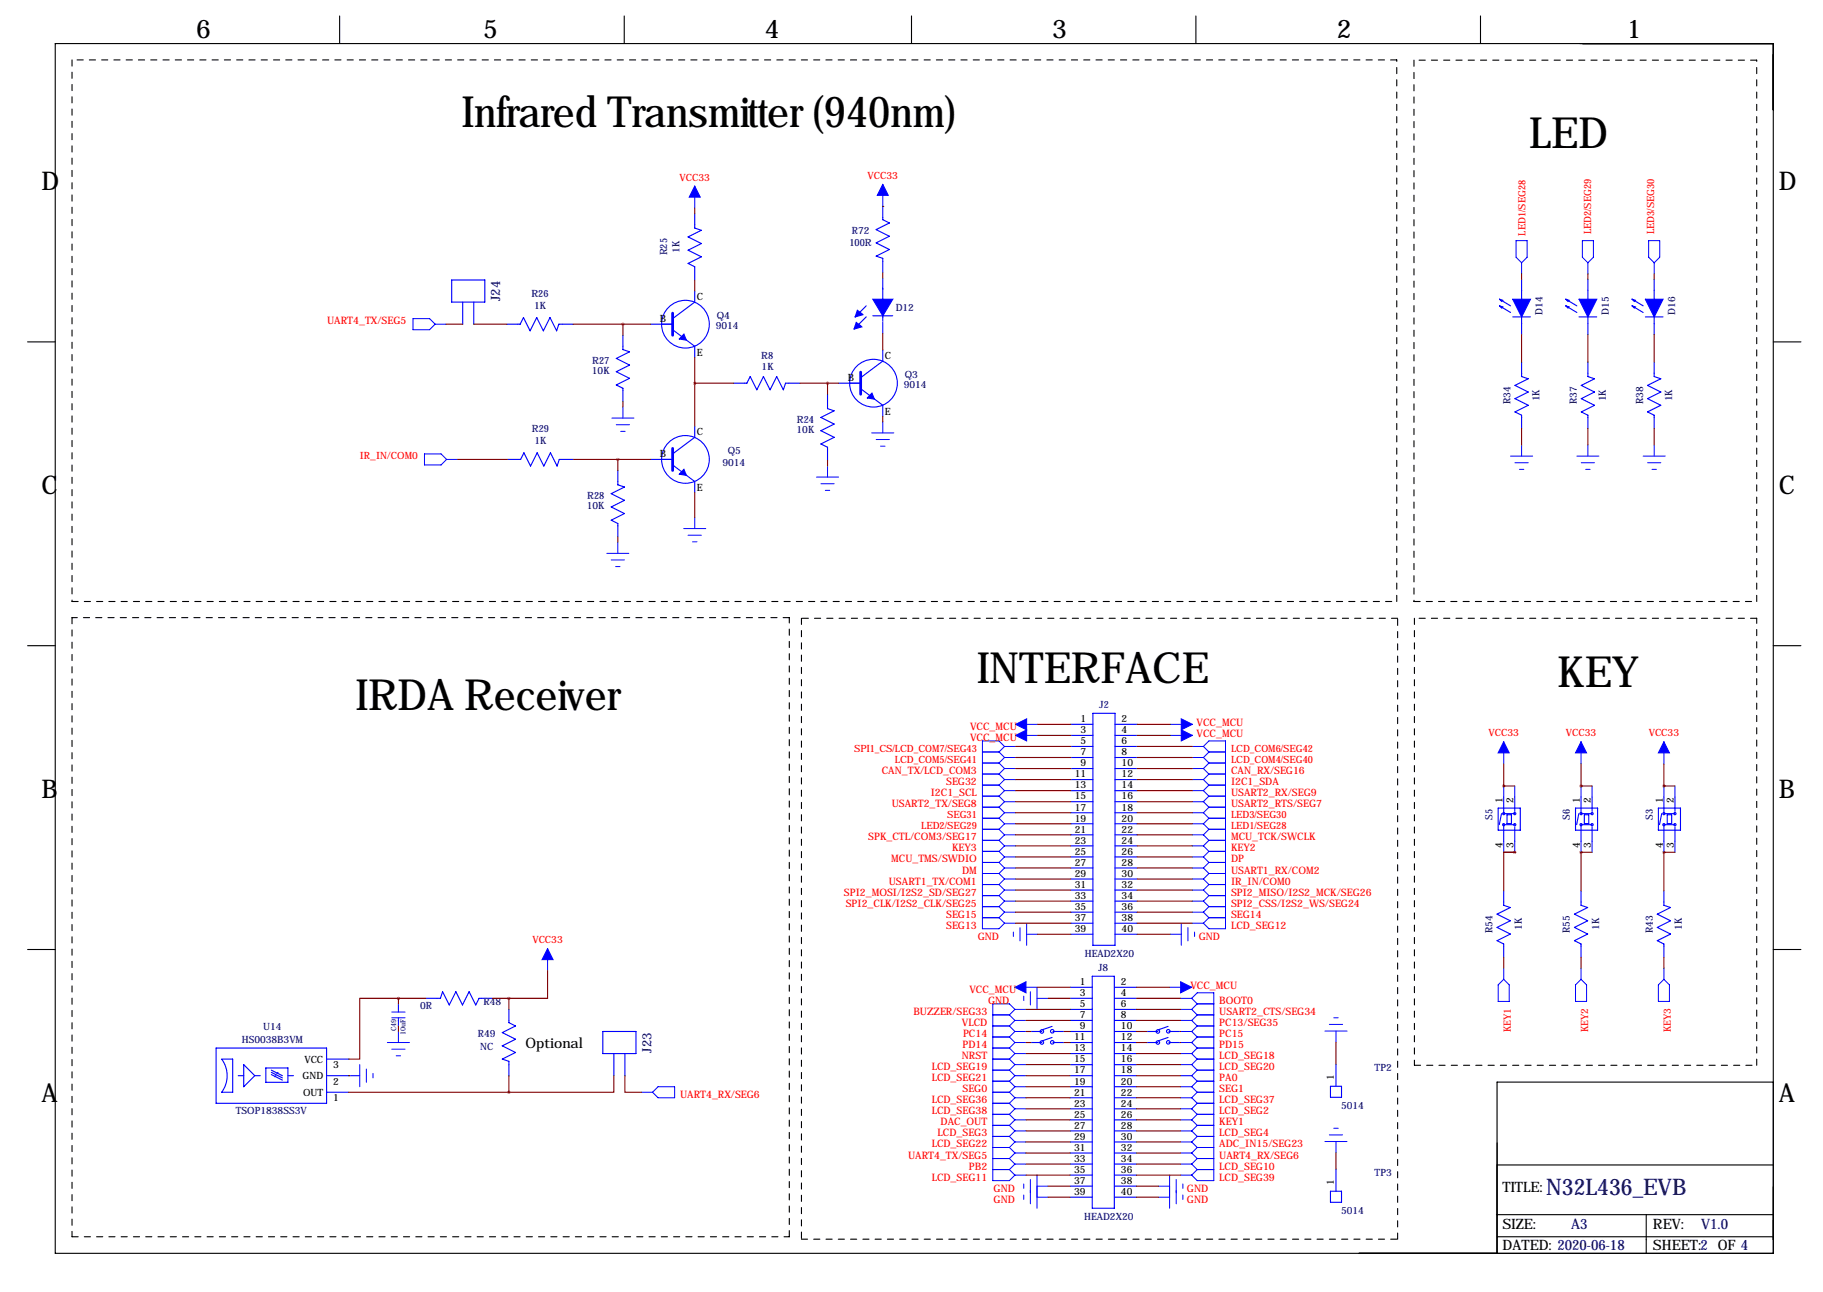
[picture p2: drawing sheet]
<svg xmlns="http://www.w3.org/2000/svg" width="419mm" height="297mm" viewBox="0 0 419 297" stroke-linecap="round" stroke-linejoin="round" font-family="sans-serif">
<g fill="none" stroke="#000" stroke-width=".25">
<path d="M12.7 10h395v278.1h-395zM78.1 3.7v6.3M143.5 3.7v6.3M209.5 3.7v6.3M274.9 3.7v6.3M340.4 3.7v6.3M6.3 78.6h6.4M407.7 78.6h6.3M6.3 148.4h6.4M407.7 148.4h6.3M6.3 218.3h6.4M407.7 218.3h6.3"/>
<path d="M407.7 248.8h-63.5v39.3M344 279.3h63.7M344.2 267.8h63.5M378.5 279.3v8.8M344.2 284.3h63.5"/>
</g>
<g fill="none" stroke="#000" stroke-width=".25" stroke-dasharray="1.4 1.4">
<path d="M16.6 13.8v124.5M321.1 13.8h-304.5M325.1 13.8v124.5M403.9 13.8h-78.8M16.6 138.3h304.5M321.1 138.3v-124.5M325.1 138.3h78.8M403.9 138.3v-124.5M16.6 142v142.3M181.5 142h-164.9M184.3 142.1v142.8M321.3 142.1h-137"/>
<path d="M325.2 142.1v102.8M403.9 142.1h-78.7M325.2 244.9h78.7M403.9 244.9v-102.8M16.6 284.3h164.9M181.5 284.3v-142.3M184.3 284.9h137M321.3 284.9v-142.8"/>
</g>
<g fill="none" stroke="#00f" stroke-width=".25">
<path d="M159.7 49.1v3.3l1.5 .5-3 1.6 3 1.5-3 1.5 3 1.5-3 1.6 1.5 .7v3.1M202.9 47.5v3l1.6 .8-3.1 1.5 3.1 1.5-3.1 1.5 3.1 1.6-3.1 1.5 1.5 .5v3.3M103.8 64.4h7.7v5.1h-7.7zM106.4 69.5v5M108.9 69.5v5M116.5 74.5h3.1l.7-1.5 1.6 3.1 1.5-3.1 1.5 3.1 1.5-3.1 1.6 3.1 .5-1.6h3.3M143.2 77.1v3.3l1.5 .5-3 1.5 3 1.5-3 1.6 3 1.5-3 1.5 1.5 .8v3M149.6 74.5h5M154.6 75.8l5.1 3.8v2.6M159.7 66.9v2.6l-5.1 3.8M199.1 70.3l-2.5 2.6M199.1 72.9l-2.5 2.5"/>
<path d="M200.7 72.6h4.5M202.9 64v9.9M202.9 74.1v2.6M344.7 68.8l2.6 1.5M344.7 70.3l2.6 1.5M347.8 72.9h4M349.8 64.2v12.7M360 68.8l2.5 1.5M360 70.3l2.5 1.5M363 72.9h4.1M365 64.2v12.7M375.2 68.8l2.5 1.5"/>
<path d="M375.2 70.3l2.5 1.5M378.3 72.9h4M380.3 64.2v12.7M159.7 98v2.5l-5.1 3.9M168.7 88.1h3l.8-1.5 1.5 3 1.5-3 1.5 3 1.6-3 1.5 3 .5-1.5h3.3M190.2 90.6v3.3l1.6 .5-3.1 1.6 3.1 1.5-3.1 1.5 3.1 1.5-3.1 1.6 1.5 .7v3.1M192.8 88.1h5.1M197.9 89.4l5 3.8v2.5M202.9 80.5v2.5l-5 3.8M349.8 83.3v3.3l1.5 .5-3 1.5 3 1.5-3 1.6 3 1.5-3 1.5 1.5 .8v3M365 83.3v3.3l1.6 .5-3.1 1.5 3.1 1.5-3.1 1.6 3.1 1.5-3.1 1.5 1.5 .8v3M380.3 83.3v3.3l1.5 .5-3 1.5 3 1.5-3 1.6 3 1.5-3 1.5 1.5 .8v3"/>
<path d="M116.6 105.6h3.1l.7-1.5 1.6 3 1.5-3 1.5 3 1.5-3 1.6 3 .5-1.5h3.3M142 108.2v3.3l1.6 .5-3.1 1.5 3.1 1.5-3.1 1.5 3.1 1.6-3.1 1.5 1.5 .8v3M149.6 105.6h5M154.6 106.9l5.1 3.8v2.5M246.2 166.5h5.1M246.2 169.1h5.1M246.2 171.6h5.1M246.2 174.2h5.1M246.2 176.7h5.1M246.2 179.2h5.1M251.3 164h5v53.3h-5zM256.3 166.5h5.1"/>
<path d="M256.3 169.1h5.1M256.3 171.6h5.1M256.3 174.2h5.1M256.3 176.7h5.1M256.3 179.2h5.1M246.2 181.8h5.1M246.2 184.3h5.1M246.2 186.9h5.1M246.2 189.4h5.1M246.2 191.9h5.1M246.2 194.5h5.1M246.2 197h5.1"/>
<path d="M246.2 199.6h5.1M256.3 181.8h5.1M256.3 184.3h5.1M256.3 186.9h5.1M256.3 189.4h5.1M256.3 191.9h5.1M256.3 194.5h5.1M256.3 197h5.1M256.3 199.6h5.1M344.4 185.8h5.1v5.1h-5.1zM345.2 187.1l-.5 2.5M345.7 183.2v3.9h2.5"/>
<path d="M346.5 187.3h1v2h-1zM348.2 189.6h-2.5v3.8M348.2 183.2v3.3M348.2 190.1v3.3M362.2 185.8h5.1v5.1h-5.1zM363 187.1l-.5 2.5M363.5 183.2v3.9h2.5M364.2 187.3h1.1v2h-1.1zM366 189.6h-2.5v3.8M366 183.2v3.3M366 190.1v3.3M381.3 185.8h5v5.1h-5z"/>
<path d="M382 187.1l-.5 2.5M382.5 183.2v3.9h2.6M383.3 187.3h1v2h-1zM385.1 189.6h-2.6v3.8M385.1 183.2v3.3M385.1 190.1v3.3M246.2 202.1h5.1M246.2 204.6h5.1M246.2 207.2h5.1M246.2 209.7h5.1M246.2 212.3h5.1M246.2 214.8h5.1"/>
<path d="M256.3 202.1h5.1M256.3 204.6h5.1M256.3 207.2h5.1M256.3 209.7h5.1M256.3 212.3h5.1M256.3 214.8h5.1M345.7 204.8v3.3l1.5 .5-3 1.6 3 1.5-3 1.5 3 1.5-3 1.6 1.5 .7v3.1M363.5 204.8v3.3l1.5 .5-3.1 1.6 3.1 1.5-3.1 1.5 3.1 1.5-3.1 1.6 1.6 .7v3.1M382.5 204.8v3.3l1.5 .5-3 1.6 3 1.5-3 1.5 3 1.5-3 1.6 1.5 .7v3.1M91.6 230.8v1.3M91.6 234.6v1.3M97.9 229.5h3.3l.6-1.5 1.5 3 1.5-3 1.5 3 1.5-3 1.6 3 .7-1.5h3.1"/>
<path d="M117 232.1v3l1.5 .8-3 1.5 3 1.5-3 1.5 3 1.6-3 1.5 1.5 .5v3.3M138.6 237.1h7.6v5.1h-7.6zM237 237.1h2.5M237 239.7h2.5M241.9 236l-2.4 .8M241.9 238.5l-2.4 .8M242.1 237.1h2.5M242.1 239.7h2.5M246 229.5h5.1M246 237.1h5.1M246 239.7h5.1M246 227h5.1"/>
<path d="M246 232.1h5.1M246 234.6h5.1M251.1 224.4h5.1v53.4h-5.1zM256.2 229.5h5.1M256.2 237.1h5.1M256.2 239.7h5.1M256.2 227h5.1M256.2 232.1h5.1M256.2 234.6h5.1M263.7 237.1h2.5M263.7 239.7h2.5M268.5 236l-2.3 .8"/>
<path d="M268.5 238.5l-2.3 .8M268.7 237.1h2.6M268.7 239.7h2.6M49.7 241h25.4v12.7h-25.4zM51 243.5h2.5v7.6h-2.5a6.4 6.4 0 0 0 0-7.6zM54.8 247.3h1.2M56 244.8l2.6 2.5-2.6 2.5zM58.6 247.3h1.2M61.1 245.5h5.1v3.3h-5.1zM62.4 246l2.5 1.3M62.4 247.1l2.5 1.2M62.4 246.5l2.5 1.3"/>
<path d="M63.4 247.3l-.3 .3M63.9 246.5l-.2 .3M66.2 247.3h1.3M75.1 251.1h5.1M75.1 243.5h5.1M75.1 247.3h5.1M141.1 242.2v5.1M143.7 242.2v5.1M246 247.3h5.1M246 242.2h5.1M246 244.8h5.1M246 249.8h5.1"/>
<path d="M246 252.4h5.1M246 254.9h5.1M246 257.5h5.1M256.2 247.3h5.1M256.2 242.2h5.1M256.2 244.8h5.1M256.2 249.8h5.1M256.2 252.4h5.1M256.2 254.9h5.1M256.2 257.5h5.1M305.9 249.7h2.5v2.6h-2.5zM307.1 244.7v5"/>
<path d="M246 260h5.1M246 262.5h5.1M246 265.1h5.1M246 267.6h5.1M246 270.2h5.1M246 272.7h5.1M246 275.2h5.1M256.2 260h5.1M256.2 262.5h5.1M256.2 265.1h5.1M256.2 267.6h5.1M256.2 270.2h5.1"/>
<path d="M256.2 272.7h5.1M256.2 275.2h5.1M305.9 273.9h2.5v2.5h-2.5zM307.1 268.8v5.1"/>
<circle cx="157.6" cy="74.5" r="5.5"/>
<circle cx="200.8" cy="88.1" r="5.5"/>
<circle cx="157.6" cy="105.6" r="5.5"/>
<circle cx="345.7" cy="187.1" r=".25"/>
<circle cx="345.7" cy="189.6" r=".25"/>
<circle cx="348.2" cy="189.6" r=".25"/>
<circle cx="348.2" cy="187.1" r=".25"/>
<circle cx="363.5" cy="187.1" r=".25"/>
<circle cx="363.5" cy="189.6" r=".25"/>
<circle cx="366" cy="189.6" r=".25"/>
<circle cx="366" cy="187.1" r=".25"/>
<circle cx="382.5" cy="189.6" r=".25"/>
<circle cx="382.5" cy="187.1" r=".25"/>
<circle cx="385.1" cy="187.1" r=".25"/>
<circle cx="385.1" cy="189.6" r=".25"/>
<circle cx="239.5" cy="237.1" r=".41"/>
<circle cx="239.5" cy="239.7" r=".41"/>
<circle cx="241.9" cy="239.6" r=".41"/>
<circle cx="241.9" cy="237.1" r=".41"/>
<circle cx="266.2" cy="237.1" r=".41"/>
<circle cx="266.2" cy="239.7" r=".41"/>
<circle cx="268.6" cy="237.1" r=".41"/>
<circle cx="268.6" cy="239.6" r=".41"/>
</g>
<g fill="#00f" stroke="#00f" stroke-width=".25">
<path d="M202.9 68.8h2.3l-2.3 3.8z"/>
<path d="M200.7 68.8h2.2v3.8z"/>
<path d="M197.1 71.3l1.3 1.1-1.8 .5z"/>
<path d="M196.8 74.1l1.3 1-1.8 .6z"/>
<path d="M200.5 90.4l.5 1.4-1.6-.3z"/>
<path d="M157.2 76.8l.6 1.4-1.6-.3z"/>
<path d="M157.2 107.9l.6 1.4-1.6-.3z"/>
<path d="M347.8 68.8h4l-2 4.1z"/>
<path d="M344.7 68.8l.8 .2-.3 .3z"/>
<path d="M344.7 70.3l.8 .3-.3 .2z"/>
<path d="M363 68.8h4.1l-2.1 4.1z"/>
<path d="M360 68.8l.7 .2-.2 .3z"/>
<path d="M360 70.3l.7 .3-.2 .2z"/>
<path d="M378.3 68.8h4l-2 4.1z"/>
<path d="M375.2 68.8l.8 .2-.3 .3z"/>
<path d="M375.2 70.3l.8 .3-.3 .2z"/>
</g>
<path d="M154.6 72v5.1M197.9 85.6v5M154.6 103.1v5.1" fill="none" stroke="#00f" stroke-width=".63"/>
<g fill="none" stroke="#00f" stroke-width=".23">
<path d="M159.7 42.8v5.1M202.9 42.4v5.1M348.5 55.3h2.6v3.8l-1.3 1.3-1.3-1.3zM363.8 55.3h2.5v3.8l-1.3 1.3-1.2-1.3zM379 55.3h2.6v3.8l-1.3 1.3-1.3-1.3zM94.9 73.3h3.9l1.2 1.2-1.2 1.3h-3.9zM100 74.5h2.6M349.8 60.4v2.6M365 60.4v2.6M380.3 60.4v2.6M140.7 96.1h5M141.7 97.6h3"/>
<path d="M142.7 99.2h1M143.2 93.6v2.5M200.4 99.5h5.1M202.9 97v2.5M97.6 104.4h3.8l1.3 1.2-1.3 1.3h-3.8zM102.7 105.6h2.5M159.7 119v2.5M187.7 109.7h5.1M188.7 111.2h3.1M189.7 112.7h1.1M190.2 107.1v2.6M201.4 101.1h3.1"/>
<path d="M202.4 102.6h1.1M347.3 104.9h5M348.3 106.4h3M349.3 107.9h1M349.8 102.3v2.6M362.5 104.9h5.1M363.5 106.4h3.1M364.5 107.9h1.1M365 102.3v2.6M377.7 104.9h5.1M378.8 106.4h3M379.8 107.9h1"/>
<path d="M380.3 102.3v2.6M139.5 127.2h5.1M140.5 128.7h3.1M141.5 130.3h1M142 124.7v2.5M157.2 121.5h5.1M158.2 123h3M159.2 124.6h1M225.9 172.9h3.8M225.9 175.4h3.8M225.9 178h3.8M229.7 172.9l1.2 1.3"/>
<path d="M229.7 175.4l1.2 1.3M229.7 178l1.2 1.2M230.9 171.6h2.6M230.9 171.6l-1.2 1.3M230.9 171.6l-1.2-1.3h-3.8v43.2h3.8l1.2-1.2M230.9 174.2h2.6M230.9 174.2l-1.2 1.2M230.9 176.7h2.6M230.9 176.7l-1.2 1.3M230.9 179.2h2.6M230.9 179.2l-1.2 1.3M233.5 166.5h5.1"/>
<path d="M233.5 169.1h5.1M269 166.5h5.1M269 169.1h5.1M274.1 171.6h2.6M274.1 174.2h2.6M274.1 176.7h2.6M274.1 179.2h2.6M276.7 171.6l1.2-1.3h3.8v43.2h-3.8l-1.2-1.2M276.7 171.6l1.2 1.3M276.7 174.2l1.2 1.2M276.7 176.7l1.2 1.3M276.7 179.2l1.2 1.3"/>
<path d="M277.9 172.9h3.8M277.9 175.4h3.8M277.9 172.9l-1.2 1.3M277.9 178h3.8M277.9 175.4l-1.2 1.3M277.9 178l-1.2 1.2M345.7 170.5v5.1M363.5 170.5v5.1M382.5 170.5v5.1M225.9 180.5h3.8M225.9 183h3.8M225.9 185.6h3.8"/>
<path d="M225.9 188.1h3.8M225.9 190.7h3.8M225.9 193.2h3.8M225.9 195.7h3.8M225.9 198.3h3.8M229.7 180.5l1.2 1.3M229.7 183l1.2 1.3M229.7 185.6l1.2 1.3M229.7 188.1l1.2 1.3M229.7 190.7l1.2 1.2M229.7 193.2l1.2 1.3M229.7 195.7l1.2 1.3"/>
<path d="M229.7 198.3l1.2 1.3M230.9 181.8h2.6M230.9 181.8l-1.2 1.2M230.9 184.3h2.6M230.9 184.3l-1.2 1.3M230.9 186.9h2.6M230.9 186.9l-1.2 1.2M230.9 189.4h2.6M230.9 189.4l-1.2 1.3M230.9 191.9h2.6M230.9 191.9l-1.2 1.3M230.9 194.5h2.6"/>
<path d="M230.9 194.5l-1.2 1.2M230.9 197h2.6M230.9 197l-1.2 1.3M230.9 199.6h2.6M230.9 199.6l-1.2 1.2M274.1 181.8h2.6M274.1 184.3h2.6M274.1 186.9h2.6M274.1 189.4h2.6M274.1 191.9h2.6M274.1 194.5h2.6M274.1 197h2.6"/>
<path d="M274.1 199.6h2.6M276.7 181.8l1.2 1.2M276.7 184.3l1.2 1.3M276.7 186.9l1.2 1.2M276.7 189.4l1.2 1.3M276.7 191.9l1.2 1.3M276.7 194.5l1.2 1.2M276.7 197l1.2 1.3M276.7 199.6l1.2 1.2M277.9 180.5h3.8M277.9 183h3.8M277.9 180.5l-1.2 1.3"/>
<path d="M277.9 185.6h3.8M277.9 183l-1.2 1.3M277.9 188.1h3.8M277.9 185.6l-1.2 1.3M277.9 190.7h3.8M277.9 188.1l-1.2 1.3M277.9 193.2h3.8M277.9 190.7l-1.2 1.2M277.9 195.7h3.8M277.9 193.2l-1.2 1.3M277.9 198.3h3.8M277.9 195.7l-1.2 1.3"/>
<path d="M277.9 198.3l-1.2 1.3M345.7 180.7v2.5M345.7 193.4v2.5M348.2 180.7v2.5M348.2 193.4v2.5M363.5 180.7v2.5M363.5 193.4v2.5M366 180.7v2.5M366 193.4v2.5M382.5 180.7v2.5M382.5 193.4v2.5M385.1 180.7v2.5"/>
<path d="M385.1 193.4v2.5M125.9 218.1v5.1M225.9 200.8h3.8M225.9 203.4h3.8M225.9 205.9h3.8M225.9 208.4h3.8M225.9 211h3.8M229.7 200.8l1.2 1.3M229.7 203.4l1.2 1.2M229.7 205.9l1.2 1.3M229.7 208.4l1.2 1.3M229.7 211l1.2 1.3"/>
<path d="M230.9 202.1h2.6M230.9 202.1l-1.2 1.3M230.9 204.6h2.6M230.9 204.6l-1.2 1.3M230.9 207.2h2.6M230.9 207.2l-1.2 1.2M230.9 209.7h2.6M230.9 209.7l-1.2 1.3M230.9 212.3h2.6M233 214.3v1M234.5 213.3v3M236 214.8h2.6"/>
<path d="M236 212.3v5M269 214.8h2.6M271.6 212.3v5M273.1 213.3v3M274.1 202.1h2.6M274.1 204.6h2.6M274.1 207.2h2.6M274.1 209.7h2.6M274.1 212.3h2.6M274.6 214.3v1M276.7 202.1l1.2 1.3M276.7 204.6l1.2 1.3"/>
<path d="M276.7 207.2l1.2 1.2M276.7 209.7l1.2 1.3M277.9 200.8h3.8M277.9 203.4h3.8M277.9 200.8l-1.2 1.3M277.9 205.9h3.8M277.9 203.4l-1.2 1.2M277.9 208.4h3.8M277.9 205.9l-1.2 1.3M277.9 211h3.8M277.9 208.4l-1.2 1.3M277.9 211l-1.2 1.3"/>
<path d="M89.1 239.7h5M90.1 234h3M90.1 232.7h3M91.6 232v.7M91.6 234v.7M91.6 237.1v2.6M228.2 238.4h3.9M228.2 235.9h3.9M228.2 233.3h3.9M232.1 235.9l1.2 1.2M232.1 238.4l1.2 1.3M232.1 233.3l1.2 1.3"/>
<path d="M233.3 239.7h2.6M233.3 237.1h2.6M233.3 237.1l-1.2 1.3M233.3 232.1l-1.2-1.3h-3.9v40.6h3.9l1.2-1.2M233.3 239.7l-1.2 1.3M233.3 227h5.1v5.1M233.3 232.1h2.6M233.3 232.1l-1.2 1.2M233.3 234.6h2.6M233.3 234.6l-1.2 1.3M235.4 229v1M236.9 228v3"/>
<path d="M238.4 229.5h2.5M268.9 227h5.1M271.4 239.7h2.6M271.4 237.1h2.6M271.4 229.5h2.6M271.4 232.1h2.6M271.4 234.6h2.6M274 237.1l1.2 1.3M274 229.5l1.2-1.2h3.8v43.1h-3.8l-1.2-1.2M274 239.7l1.2 1.3M274 229.5l1.2 1.3M274 232.1l1.2 1.2"/>
<path d="M274 234.6l1.2 1.3M275.2 238.4h3.8M275.2 235.9h3.8M275.2 235.9l-1.2 1.2M275.2 238.4l-1.2 1.3M275.2 230.8h3.8M275.2 233.3h3.8M275.2 230.8l-1.2 1.3M275.2 233.3l-1.2 1.3M304.6 237h5.1M305.6 235.5h3.1M306.6 234h1"/>
<path d="M307.1 237v2.6M345.7 222.6v2.6M345.7 225.2l1.3 1.2v3.8h-2.6v-3.8zM363.5 222.6v2.6M363.5 225.2l1.2 1.2v3.8h-2.5v-3.8zM382.5 222.6v2.6M382.5 225.2l1.3 1.2v3.8h-2.5v-3.8zM80.2 247.3h2.5M82.7 244.8v5M84.2 245.8v3M85.8 246.8v1M90.1 241.2h3"/>
<path d="M91.1 242.7h1M147.5 251.1h2.5M151.3 249.8h3.8v2.6h-3.8l-1.3-1.3zM228.2 251.1h3.9M228.2 241h3.9M228.2 243.5h3.9M228.2 246h3.9M228.2 248.6h3.9M228.2 253.7h3.9M228.2 256.2h3.9M228.2 258.7h3.9M232.1 241l1.2 1.2"/>
<path d="M232.1 243.5l1.2 1.3M232.1 246l1.2 1.3M232.1 248.6l1.2 1.2M232.1 251.1l1.2 1.3M232.1 253.7l1.2 1.2M232.1 256.2l1.2 1.3M232.1 258.7l1.2 1.3M233.3 247.3h2.6M233.3 252.4h2.6M233.3 249.8h2.6M233.3 242.2h2.6M233.3 242.2l-1.2 1.3"/>
<path d="M233.3 244.8h2.6M233.3 244.8l-1.2 1.2M233.3 247.3l-1.2 1.3M233.3 249.8l-1.2 1.3M233.3 252.4l-1.2 1.3M233.3 254.9h2.6M233.3 254.9l-1.2 1.3M233.3 257.5h2.6M233.3 257.5l-1.2 1.2M271.4 247.3h2.6M271.4 252.4h2.6M271.4 249.8h2.6"/>
<path d="M271.4 242.2h2.6M271.4 244.8h2.6M271.4 254.9h2.6M271.4 257.5h2.6M274 242.2l1.2 1.3M274 244.8l1.2 1.2M274 247.3l1.2 1.3M274 249.8l1.2 1.3M274 252.4l1.2 1.3M274 254.9l1.2 1.3M274 257.5l1.2 1.2M275.2 251.1h3.8"/>
<path d="M275.2 241h3.8M275.2 243.5h3.8M275.2 241l-1.2 1.2M275.2 246h3.8M275.2 243.5l-1.2 1.3M275.2 248.6h3.8M275.2 246l-1.2 1.3M275.2 248.6l-1.2 1.2M275.2 253.7h3.8M275.2 251.1l-1.2 1.3M275.2 256.2h3.8M275.2 253.7l-1.2 1.2"/>
<path d="M275.2 258.7h3.8M275.2 256.2l-1.2 1.3M275.2 258.7l-1.2 1.3M306.6 259.4h1M228.2 261.3h3.9M228.2 263.8h3.9M228.2 266.4h3.9M228.2 268.9h3.9M232.1 261.3l1.2 1.2M232.1 263.8l1.2 1.3M232.1 266.4l1.2 1.2M232.1 268.9l1.2 1.3"/>
<path d="M233.3 260h2.6M233.3 260l-1.2 1.3M233.3 262.5h2.6M233.3 262.5l-1.2 1.3M233.3 265.1h2.6M233.3 265.1l-1.2 1.3M233.3 267.6h2.6M233.3 267.6l-1.2 1.3M233.3 270.2h2.6M235.4 272.2v1M235.4 274.7v1.1M236.9 271.2v5.6"/>
<path d="M238.4 270.2v7.6M238.4 272.7h2.5M238.4 275.2h2.5M266.3 272.7h2.6M266.3 275.2h2.6M268.9 270.2v7.6M270.4 271.2v5.6M271.4 260h2.6M271.4 262.5h2.6M271.4 265.1h2.6M271.4 267.6h2.6M271.4 270.2h2.6"/>
<path d="M271.9 272.2v1M271.9 274.7v1.1M274 260l1.2 1.3M274 262.5l1.2 1.3M274 265.1l1.2 1.3M274 267.6l1.2 1.3M275.2 261.3h3.8M275.2 263.8h3.8M275.2 261.3l-1.2 1.2M275.2 266.4h3.8M275.2 263.8l-1.2 1.3M275.2 268.9h3.8"/>
<path d="M275.2 266.4l-1.2 1.2M275.2 268.9l-1.2 1.3M304.6 262.4h5.1M305.6 260.9h3.1M307.1 262.4v2.6"/>
</g>
<g fill="#00f" stroke="#00f" stroke-width=".23">
<path d="M202.9 42.4l1.3 2.5h-2.5z"/>
<path d="M159.7 42.8l1.3 2.5h-2.6z"/>
<path d="M125.9 218.1l1.3 2.5h-2.6z"/>
<path d="M345.7 170.5l1.3 2.6h-2.6z"/>
<path d="M363.5 170.5l1.2 2.6h-2.5z"/>
<path d="M382.5 170.5l1.3 2.6h-2.5z"/>
<path d="M233.5 166.5l2.5-1.2v2.5z"/>
<path d="M271.6 165.3l2.5 1.2-2.5 1.3z"/>
<path d="M233.5 169.1l2.5-1.3v2.5z"/>
<path d="M271.6 167.8l2.5 1.3-2.5 1.2z"/>
<path d="M233.3 227l2.6-1.3v2.6z"/>
<path d="M271.4 225.7l2.6 1.3-2.6 1.3z"/>
</g>
<g fill="none" stroke="#800000" stroke-width=".25">
<path d="M159.7 47.9v1.2M202.9 47.5h.1M102.6 74.5h3.8M108.9 74.5h7.6M131.8 74.5h17.8M143.2 74.5v2.6M159.7 64.4v2.5M202.9 62.7v1.3M202.9 76.7v3.8M349.8 63v1.2M349.8 76.9v6.4M365 63v1.2"/>
<path d="M365 76.9v6.4M380.3 63v1.2M380.3 76.9v6.4M143.2 92.3v1.3M159.7 88.1h9M159.7 82.2v15.8M183.9 88.1h8.9M190.2 88.1v2.5M202.9 95.7v1.3M349.8 98.5v3.8M365 98.5v3.8M380.3 98.5v3.8"/>
<path d="M105.2 105.6h11.4M131.9 105.6h17.7M142 105.6v2.6M159.7 113.2v5.8M190.2 105.9v1.2M142 123.4v1.3M233.5 171.6h12.7M233.5 174.2h12.7M233.5 176.7h12.7M233.5 179.2h12.7M238.6 166.5h7.6M238.6 169.1h7.6"/>
<path d="M261.4 166.5h7.6M261.4 169.1h7.6M261.4 171.6h12.7M261.4 174.2h12.7M261.4 176.7h12.7M261.4 179.2h12.7M345.7 175.6v5.1M363.5 175.6v5.1M382.5 175.6v5.1M233.5 181.8h12.7M233.5 184.3h12.7M233.5 186.9h12.7"/>
<path d="M233.5 189.4h12.7M233.5 191.9h12.7M233.5 194.5h12.7M233.5 197h12.7M233.5 199.6h12.7M261.4 181.8h12.7M261.4 184.3h12.7M261.4 186.9h12.7M261.4 189.4h12.7M261.4 191.9h12.7M261.4 194.5h12.7M261.4 197h12.7"/>
<path d="M261.4 199.6h12.7M345.7 180.7h.1M345.7 195.9h2.5M345.7 180.7h2.5M348.2 195.9h-2.5v8.9M348.2 195.9h.1M363.5 180.7h.1M363.5 195.9h.1M363.5 195.9v8.9M363.5 195.9h2.5M363.5 180.7h2.5M382.5 180.7h.1"/>
<path d="M382.5 195.9h.1M382.5 195.9h2.6M382.5 180.7h2.6M382.5 195.9v8.9M233.5 202.1h12.7M233.5 204.6h12.7M233.5 207.2h12.7M233.5 209.7h12.7M233.5 212.3h12.7M238.6 214.8h7.6M261.4 202.1h12.7M261.4 204.6h12.7"/>
<path d="M261.4 207.2h12.7M261.4 209.7h12.7M261.4 212.3h12.7M261.4 214.8h7.6M91.6 229.5h-8.9v14h-2.5M91.6 229.5v1.3M91.6 235.9v1.2M91.6 229.5h6.3M113.2 229.5h3.8M117 229.5v2.6M125.9 223.2v6.3h-8.9M235.9 237.1h1.1"/>
<path d="M235.9 239.7h1.1M235.9 232.1h10.1M235.9 234.6h10.1M238.4 227h7.6M240.9 229.5h5.1M244.6 237.1h1.4M244.6 239.7h1.4M261.3 229.5h10.1M261.3 237.1h2.4M261.3 239.7h2.4M261.3 227h7.6M261.3 232.1h10.1"/>
<path d="M261.3 234.6h10.1M271.3 237.1h.1M271.3 239.7h.1M307.1 239.6v5.1M345.7 220.1v2.5M363.5 220.1v2.5M382.5 220.1v2.5M80.2 247.3h.1M80.2 251.1h36.8M117 247.3v3.8M141.1 247.3v3.8h-24.1M143.7 247.3v3.8h3.8"/>
<path d="M235.9 242.2h10.1M235.9 244.8h10.1M235.9 247.3h10.1M235.9 249.8h10.1M235.9 252.4h10.1M235.9 254.9h10.1M235.9 257.5h10.1M261.3 242.2h10.1M261.3 244.8h10.1M261.3 247.3h10.1M261.3 249.8h10.1M261.3 252.4h10.1"/>
<path d="M261.3 254.9h10.1M261.3 257.5h10.1M235.9 260h10.1M235.9 262.5h10.1M235.9 265.1h10.1M235.9 267.6h10.1M235.9 270.2h10.1M240.9 272.7h5.1M240.9 275.2h5.1M261.3 260h10.1M261.3 262.5h10.1M261.3 265.1h10.1"/>
<path d="M261.3 267.6h10.1M261.3 270.2h10.1M261.3 272.7h5M261.3 275.2h5M307.1 265v3.8"/>
</g>
<path d="M190.2 88.1a.05 .05 0 0 0 .1 0 .05 .05 0 0 0-.1 0zM142 105.6a.05 .05 0 0 0 .1 0 .05 .05 0 0 0-.1 0zM348.2 195.9a.05 .05 0 0 0 .1 0 .05 .05 0 0 0-.1 0z" fill="#800000" stroke="#800000" stroke-width=".63"/>
<g font-size="9.9">
<text x="106.2" y="29.2">Infrared Transmitter (940nm)</text>
<text x="351.5" y="33.9">LED</text>
<text x="224.7" y="156.9">INTERFACE</text>
<text x="358.1" y="157.8">KEY</text>
<text x="81.8" y="163.2">IRDA Receiver</text>
</g>
<g font-size="5.9">
<text x="45.1" y="8.7">6</text>
<text x="111.1" y="8.7">5</text>
<text x="175.9" y="8.7">4</text>
<text x="241.9" y="8.7">3</text>
<text x="307.3" y="8.7">2</text>
<text x="374" y="8.7">1</text>
<text x="9.6" y="43.7">D</text>
<text x="408.9" y="43.7">D</text>
<text x="9.6" y="113.5">C</text>
<text x="408.9" y="113.5">C</text>
<text x="9.6" y="183.4">B</text>
<text x="408.9" y="183.4">B</text>
<text x="9.6" y="253.2">A</text>
<text x="408.9" y="253.2">A</text>
</g>
<text font-size="5.3" fill="#000080" x="355.4" y="274.7">N32L436_EVB</text>
<g font-size="3.3">
<text x="120.8" y="241">Optional</text>
<text x="345.4" y="274">TITLE:</text>
<text x="345.4" y="287.4">DATED: 2020-06-18</text>
<text x="345.4" y="282.6">SIZE:</text>
<text x="380" y="282.6">REV:</text>
<text x="380" y="287.4">SHEET:2 OF 4</text>
</g>
<g font-size="3.3" fill="#000080">
<text x="361.2" y="282.6">A3</text>
<text x="391.1" y="282.6">V1.0</text>
</g>
<g font-size="3" fill="#000080">
<text x="115" y="69.2" transform="rotate(-90 115 69.2)">J24</text>
<text x="149.8" y="242" transform="rotate(-90 149.8 242)">J23</text>
</g>
<g font-size="2.4" fill="#f00">
<text x="75.2" y="74.5">UART4_TX/SEG5</text>
<text x="223" y="167.8">VCC_MCU</text>
<text x="275.1" y="166.9">VCC_MCU</text>
<text x="223" y="170.3">VCC_MCU</text>
<text x="275.1" y="169.5">VCC_MCU</text>
<text x="202.7" y="178">CAN_TX/LCD_COM3</text>
<text x="283" y="178">CAN_RX/SEG16</text>
<text x="205" y="185.6">USART2_TX/SEG8</text>
<text x="214" y="183">I2C1_SCL</text>
<text x="217.5" y="180.5">SEG32</text>
<text x="283" y="180.5">I2C1_SDA</text>
<text x="283" y="183">USART2_RX/SEG9</text>
<text x="283" y="185.6">USART2_RTS/SEG7</text>
<text x="199.6" y="193.2">SPK_CTL/COM3/SEG17</text>
<text x="218.9" y="195.7">KEY3</text>
<text x="283" y="193.2">MCU_TCK/SWCLK</text>
<text x="283" y="195.7">KEY2</text>
<text x="204.3" y="203.4">USART1_TX/COM1</text>
<text x="204.9" y="198.3">MCU_TMS/SWDIO</text>
<text x="221.2" y="200.8">DM</text>
<text x="283" y="198.3">DP</text>
<text x="283" y="200.8">USART1_RX/COM2</text>
<text x="283" y="203.4">IR_IN/COM0</text>
<text x="194" y="205.9">SPI2_MOSI/I2S2_SD/SEG27</text>
<text x="194.4" y="208.4">SPI2_CLK/I2S2_CLK/SEG25</text>
<text x="283" y="205.9">SPI2_MISO/I2S2_MCK/SEG26</text>
<text x="283" y="208.4">SPI2_CSS/I2S2_WS/SEG24</text>
<text x="217.5" y="211">SEG15</text>
<text x="217.5" y="213.5">SEG13</text>
<text x="283" y="211">SEG14</text>
<text x="283" y="213.5">LCD_SEG12</text>
<text x="224.8" y="216.1">GND</text>
<text x="275.6" y="216.1">GND</text>
<text x="273.7" y="227.4">VCC_MCU</text>
<text x="210" y="233.3">BUZZER/SEG33</text>
<text x="222.9" y="228.3">VCC_MCU</text>
<text x="227.2" y="230.8">GND</text>
<text x="280.3" y="230.8">BOOT0</text>
<text x="280.3" y="233.3">USART2_CTS/SEG34</text>
<text x="221.1" y="235.9">VLCD</text>
<text x="221.4" y="238.4">PC14</text>
<text x="280.3" y="238.4">PC15</text>
<text x="280.3" y="235.9">PC13/SEG35</text>
<text x="221.1" y="243.5">NRST</text>
<text x="221.3" y="241">PD14</text>
<text x="280.3" y="241">PD15</text>
<text x="280.3" y="243.5">LCD_SEG18</text>
<text x="214.2" y="246">LCD_SEG19</text>
<text x="214.2" y="248.6">LCD_SEG21</text>
<text x="221.3" y="251.1">SEG0</text>
<text x="280.3" y="246">LCD_SEG20</text>
<text x="280.3" y="248.6">PA0</text>
<text x="280.3" y="251.1">SEG1</text>
<text x="156.4" y="252.4">UART4_RX/SEG6</text>
<text x="214.2" y="253.7">LCD_SEG36</text>
<text x="214.2" y="256.2">LCD_SEG38</text>
<text x="280.3" y="253.7">LCD_SEG37</text>
<text x="280.3" y="256.2">LCD_SEG2</text>
<text x="214.2" y="263.8">LCD_SEG22</text>
<text x="215.6" y="261.3">LCD_SEG3</text>
<text x="216.2" y="258.7">DAC_OUT</text>
<text x="280.3" y="258.7">KEY1</text>
<text x="280.3" y="261.3">LCD_SEG4</text>
<text x="280.3" y="263.8">ADC_IN15/SEG23</text>
<text x="208.8" y="266.4">UART4_TX/SEG5</text>
<text x="222.8" y="268.9">PB2</text>
<text x="280.3" y="266.4">UART4_RX/SEG6</text>
<text x="280.3" y="268.9">LCD_SEG10</text>
<text x="214.2" y="271.4">LCD_SEG11</text>
<text x="228.4" y="274">GND</text>
<text x="272.9" y="274">GND</text>
<text x="280.3" y="271.4">LCD_SEG39</text>
<text x="228.4" y="276.5">GND</text>
<text x="272.9" y="276.5">GND</text>
</g>
<g font-size="2.3" fill="#f00">
<text x="156.2" y="41.5">VCC33</text>
<text x="199.5" y="41.1">VCC33</text>
<text x="365.8" y="53.9" transform="rotate(-90 365.8 53.9)">LED2/SEG29</text>
<text x="380.3" y="53.8" transform="rotate(-90 380.3 53.8)">LED3/SEG30</text>
<text x="350.7" y="54.2" transform="rotate(-90 350.7 54.2)">LED1/SEG28</text>
<text x="82.8" y="105.6">IR_IN/COM0</text>
<text x="196.4" y="172.9">SPI1_CS/LCD_COM7/SEG43</text>
<text x="283" y="172.9">LCD_COM6/SEG42</text>
<text x="342.2" y="169.3">VCC33</text>
<text x="360" y="169.3">VCC33</text>
<text x="379" y="169.3">VCC33</text>
<text x="205.7" y="175.4">LCD_COM5/SEG41</text>
<text x="283" y="175.4">LCD_COM4/SEG40</text>
<text x="211.8" y="190.7">LED2/SEG29</text>
<text x="217.7" y="188.1">SEG31</text>
<text x="283" y="188.1">LED3/SEG30</text>
<text x="283" y="190.7">LED1/SEG28</text>
<text x="122.4" y="216.8">VCC33</text>
<text x="347.3" y="237.3" transform="rotate(-90 347.3 237.3)">KEY1</text>
<text x="365.1" y="237.3" transform="rotate(-90 365.1 237.3)">KEY2</text>
<text x="384.1" y="237.3" transform="rotate(-90 384.1 237.3)">KEY3</text>
</g>
<g font-size="2.3" fill="#000080">
<text x="195.8" y="53.8">R72</text>
<text x="153.4" y="58.7" transform="rotate(-90 153.4 58.7)">R25</text>
<text x="156.2" y="58.1" transform="rotate(-90 156.2 58.1)">1K</text>
<text x="195.3" y="56.6">100R</text>
<text x="122.2" y="68.2">R26</text>
<text x="122.8" y="71.1">1K</text>
<text x="205.9" y="71.6">D12</text>
<text x="164.5" y="75.6">9014</text>
<text x="164.8" y="73.3">Q4</text>
<text x="354.6" y="72.4" transform="rotate(-90 354.6 72.4)">D14</text>
<text x="369.9" y="72.4" transform="rotate(-90 369.9 72.4)">D15</text>
<text x="385.1" y="72.4" transform="rotate(-90 385.1 72.4)">D16</text>
<text x="136.1" y="83.7">R27</text>
<text x="175" y="82.5">R8</text>
<text x="136.1" y="86">10K</text>
<text x="175.1" y="85">1K</text>
<text x="207.8" y="89.2">9014</text>
<text x="208" y="86.8">Q3</text>
<text x="347.3" y="92.9" transform="rotate(-90 347.3 92.9)">R34</text>
<text x="354" y="92.3" transform="rotate(-90 354 92.3)">1K</text>
<text x="362.5" y="92.9" transform="rotate(-90 362.5 92.9)">R37</text>
<text x="369.2" y="92.3" transform="rotate(-90 369.2 92.3)">1K</text>
<text x="377.7" y="92.9" transform="rotate(-90 377.7 92.9)">R38</text>
<text x="384.4" y="92.3" transform="rotate(-90 384.4 92.3)">1K</text>
<text x="122.3" y="99.3">R29</text>
<text x="183.1" y="99.5">10K</text>
<text x="183.2" y="97.3">R24</text>
<text x="122.9" y="102.2">1K</text>
<text x="166.1" y="107.2">9014</text>
<text x="167.3" y="104.4">Q5</text>
<text x="134.9" y="117.1">10K</text>
<text x="135" y="114.8">R28</text>
<text x="252.7" y="162.7">J2</text>
<text x="343.2" y="188.5" transform="rotate(-90 343.2 188.5)">S5</text>
<text x="360.9" y="188.5" transform="rotate(-90 360.9 188.5)">S6</text>
<text x="380" y="188.5" transform="rotate(-90 380 188.5)">S3</text>
<text x="343.2" y="214.5" transform="rotate(-90 343.2 214.5)">R54</text>
<text x="349.8" y="213.8" transform="rotate(-90 349.8 213.8)">1K</text>
<text x="360.9" y="214.5" transform="rotate(-90 360.9 214.5)">R55</text>
<text x="367.6" y="213.8" transform="rotate(-90 367.6 213.8)">1K</text>
<text x="380" y="214.5" transform="rotate(-90 380 214.5)">R43</text>
<text x="386.7" y="213.8" transform="rotate(-90 386.7 213.8)">1K</text>
<text x="249.4" y="220">HEAD2X20</text>
<text x="252.5" y="223.2">J8</text>
<text x="96.6" y="232.1">0R</text>
<text x="111.1" y="231.1">R48</text>
<text x="55.6" y="239.8">HS0038B3VM</text>
<text x="60.5" y="236.9">U14</text>
<text x="109.9" y="238.4">R49</text>
<text x="110.4" y="241.3">NC</text>
<text x="316" y="246.2">TP2</text>
<text x="54.2" y="256.2">TSOP1838SS3V</text>
<text x="308.3" y="254.9">5014</text>
<text x="316" y="270.3">TP3</text>
<text x="249.2" y="280.4">HEAD2X20</text>
<text x="308.3" y="279">5014</text>
</g>
<g font-size="2.3">
<text x="160.2" y="68.9">C</text>
<text x="151.7" y="74">B</text>
<text x="160.2" y="81.7">E</text>
<text x="203.5" y="82.5">C</text>
<text x="194.9" y="87.6">B</text>
<text x="203.5" y="95.3">E</text>
<text x="160.2" y="100">C</text>
<text x="151.7" y="105.1">B</text>
<text x="160.2" y="112.8">E</text>
<text x="248.4" y="166">1</text>
<text x="257.9" y="166">2</text>
<text x="248.4" y="168.6">3</text>
<text x="248.4" y="171.1">5</text>
<text x="248.4" y="173.6">7</text>
<text x="257.9" y="168.6">4</text>
<text x="257.9" y="171.1">6</text>
<text x="257.9" y="173.6">8</text>
<text x="247.1" y="178.7">11</text>
<text x="248.4" y="176.2">9</text>
<text x="257.9" y="176.2">10</text>
<text x="257.9" y="178.7">12</text>
<text x="247.1" y="181.3">13</text>
<text x="247.1" y="183.8">15</text>
<text x="257.9" y="181.3">14</text>
<text x="257.9" y="183.8">16</text>
<text x="345.4" y="184.5" transform="rotate(-90 345.4 184.5)">1</text>
<text x="348" y="184.5" transform="rotate(-90 348 184.5)">2</text>
<text x="363.2" y="184.5" transform="rotate(-90 363.2 184.5)">1</text>
<text x="365.8" y="184.5" transform="rotate(-90 365.8 184.5)">2</text>
<text x="382.3" y="184.5" transform="rotate(-90 382.3 184.5)">1</text>
<text x="384.8" y="184.5" transform="rotate(-90 384.8 184.5)">2</text>
<text x="247.1" y="186.3">17</text>
<text x="247.1" y="188.9">19</text>
<text x="247.1" y="191.4">21</text>
<text x="257.9" y="186.3">18</text>
<text x="257.9" y="188.9">20</text>
<text x="257.9" y="191.4">22</text>
<text x="247.1" y="194">23</text>
<text x="247.1" y="196.5">25</text>
<text x="257.9" y="194">24</text>
<text x="257.9" y="196.5">26</text>
<text x="345.4" y="195" transform="rotate(-90 345.4 195)">4</text>
<text x="348" y="195" transform="rotate(-90 348 195)">3</text>
<text x="363.2" y="195" transform="rotate(-90 363.2 195)">4</text>
<text x="365.8" y="195" transform="rotate(-90 365.8 195)">3</text>
<text x="382.3" y="195" transform="rotate(-90 382.3 195)">4</text>
<text x="384.8" y="195" transform="rotate(-90 384.8 195)">3</text>
<text x="247.1" y="199">27</text>
<text x="247.1" y="201.6">29</text>
<text x="257.9" y="199">28</text>
<text x="257.9" y="201.6">30</text>
<text x="247.1" y="204.1">31</text>
<text x="247.1" y="206.7">33</text>
<text x="247.1" y="209.2">35</text>
<text x="257.9" y="204.1">32</text>
<text x="257.9" y="206.7">34</text>
<text x="257.9" y="209.2">36</text>
<text x="247.1" y="211.7">37</text>
<text x="247.1" y="214.3">39</text>
<text x="257.9" y="211.7">38</text>
<text x="257.9" y="214.3">40</text>
<text x="248.3" y="226.5">1</text>
<text x="257.7" y="226.5">2</text>
<text x="248.3" y="229">3</text>
<text x="248.3" y="231.6">5</text>
<text x="257.7" y="229">4</text>
<text x="257.7" y="231.6">6</text>
<text x="246.9" y="239.2">11</text>
<text x="248.3" y="234.1">7</text>
<text x="248.3" y="236.6">9</text>
<text x="257.7" y="234.1">8</text>
<text x="257.7" y="236.6">10</text>
<text x="257.7" y="239.2">12</text>
<text x="70" y="244.3">VCC</text>
<text x="76.6" y="245.6">3</text>
<text x="246.9" y="241.7">13</text>
<text x="246.9" y="244.3">15</text>
<text x="257.7" y="241.7">14</text>
<text x="257.7" y="244.3">16</text>
<text x="69.6" y="248.1">GND</text>
<text x="69.7" y="251.9">OUT</text>
<text x="76.6" y="249.4">2</text>
<text x="246.9" y="246.8">17</text>
<text x="246.9" y="249.3">19</text>
<text x="246.9" y="251.9">21</text>
<text x="257.7" y="246.8">18</text>
<text x="257.7" y="249.3">20</text>
<text x="257.7" y="251.9">22</text>
<text x="306.6" y="248.2" transform="rotate(-90 306.6 248.2)">1</text>
<text x="76.6" y="253.2">1</text>
<text x="246.9" y="254.4">23</text>
<text x="246.9" y="257">25</text>
<text x="257.7" y="254.4">24</text>
<text x="257.7" y="257">26</text>
<text x="246.9" y="259.5">27</text>
<text x="246.9" y="262">29</text>
<text x="257.7" y="259.5">28</text>
<text x="257.7" y="262">30</text>
<text x="246.9" y="264.6">31</text>
<text x="246.9" y="267.1">33</text>
<text x="246.9" y="269.7">35</text>
<text x="257.7" y="264.6">32</text>
<text x="257.7" y="267.1">34</text>
<text x="257.7" y="269.7">36</text>
<text x="246.9" y="272.2">37</text>
<text x="246.9" y="274.7">39</text>
<text x="257.7" y="272.2">38</text>
<text x="257.7" y="274.7">40</text>
<text x="306.6" y="272.4" transform="rotate(-90 306.6 272.4)">1</text>
</g>
<g font-size="1.6" fill="#000080">
<text x="91.1" y="237.1" transform="rotate(-90 91.1 237.1)">C49</text>
<text x="93.2" y="238" transform="rotate(-90 93.2 238)">10uF</text>
</g>
</svg>
